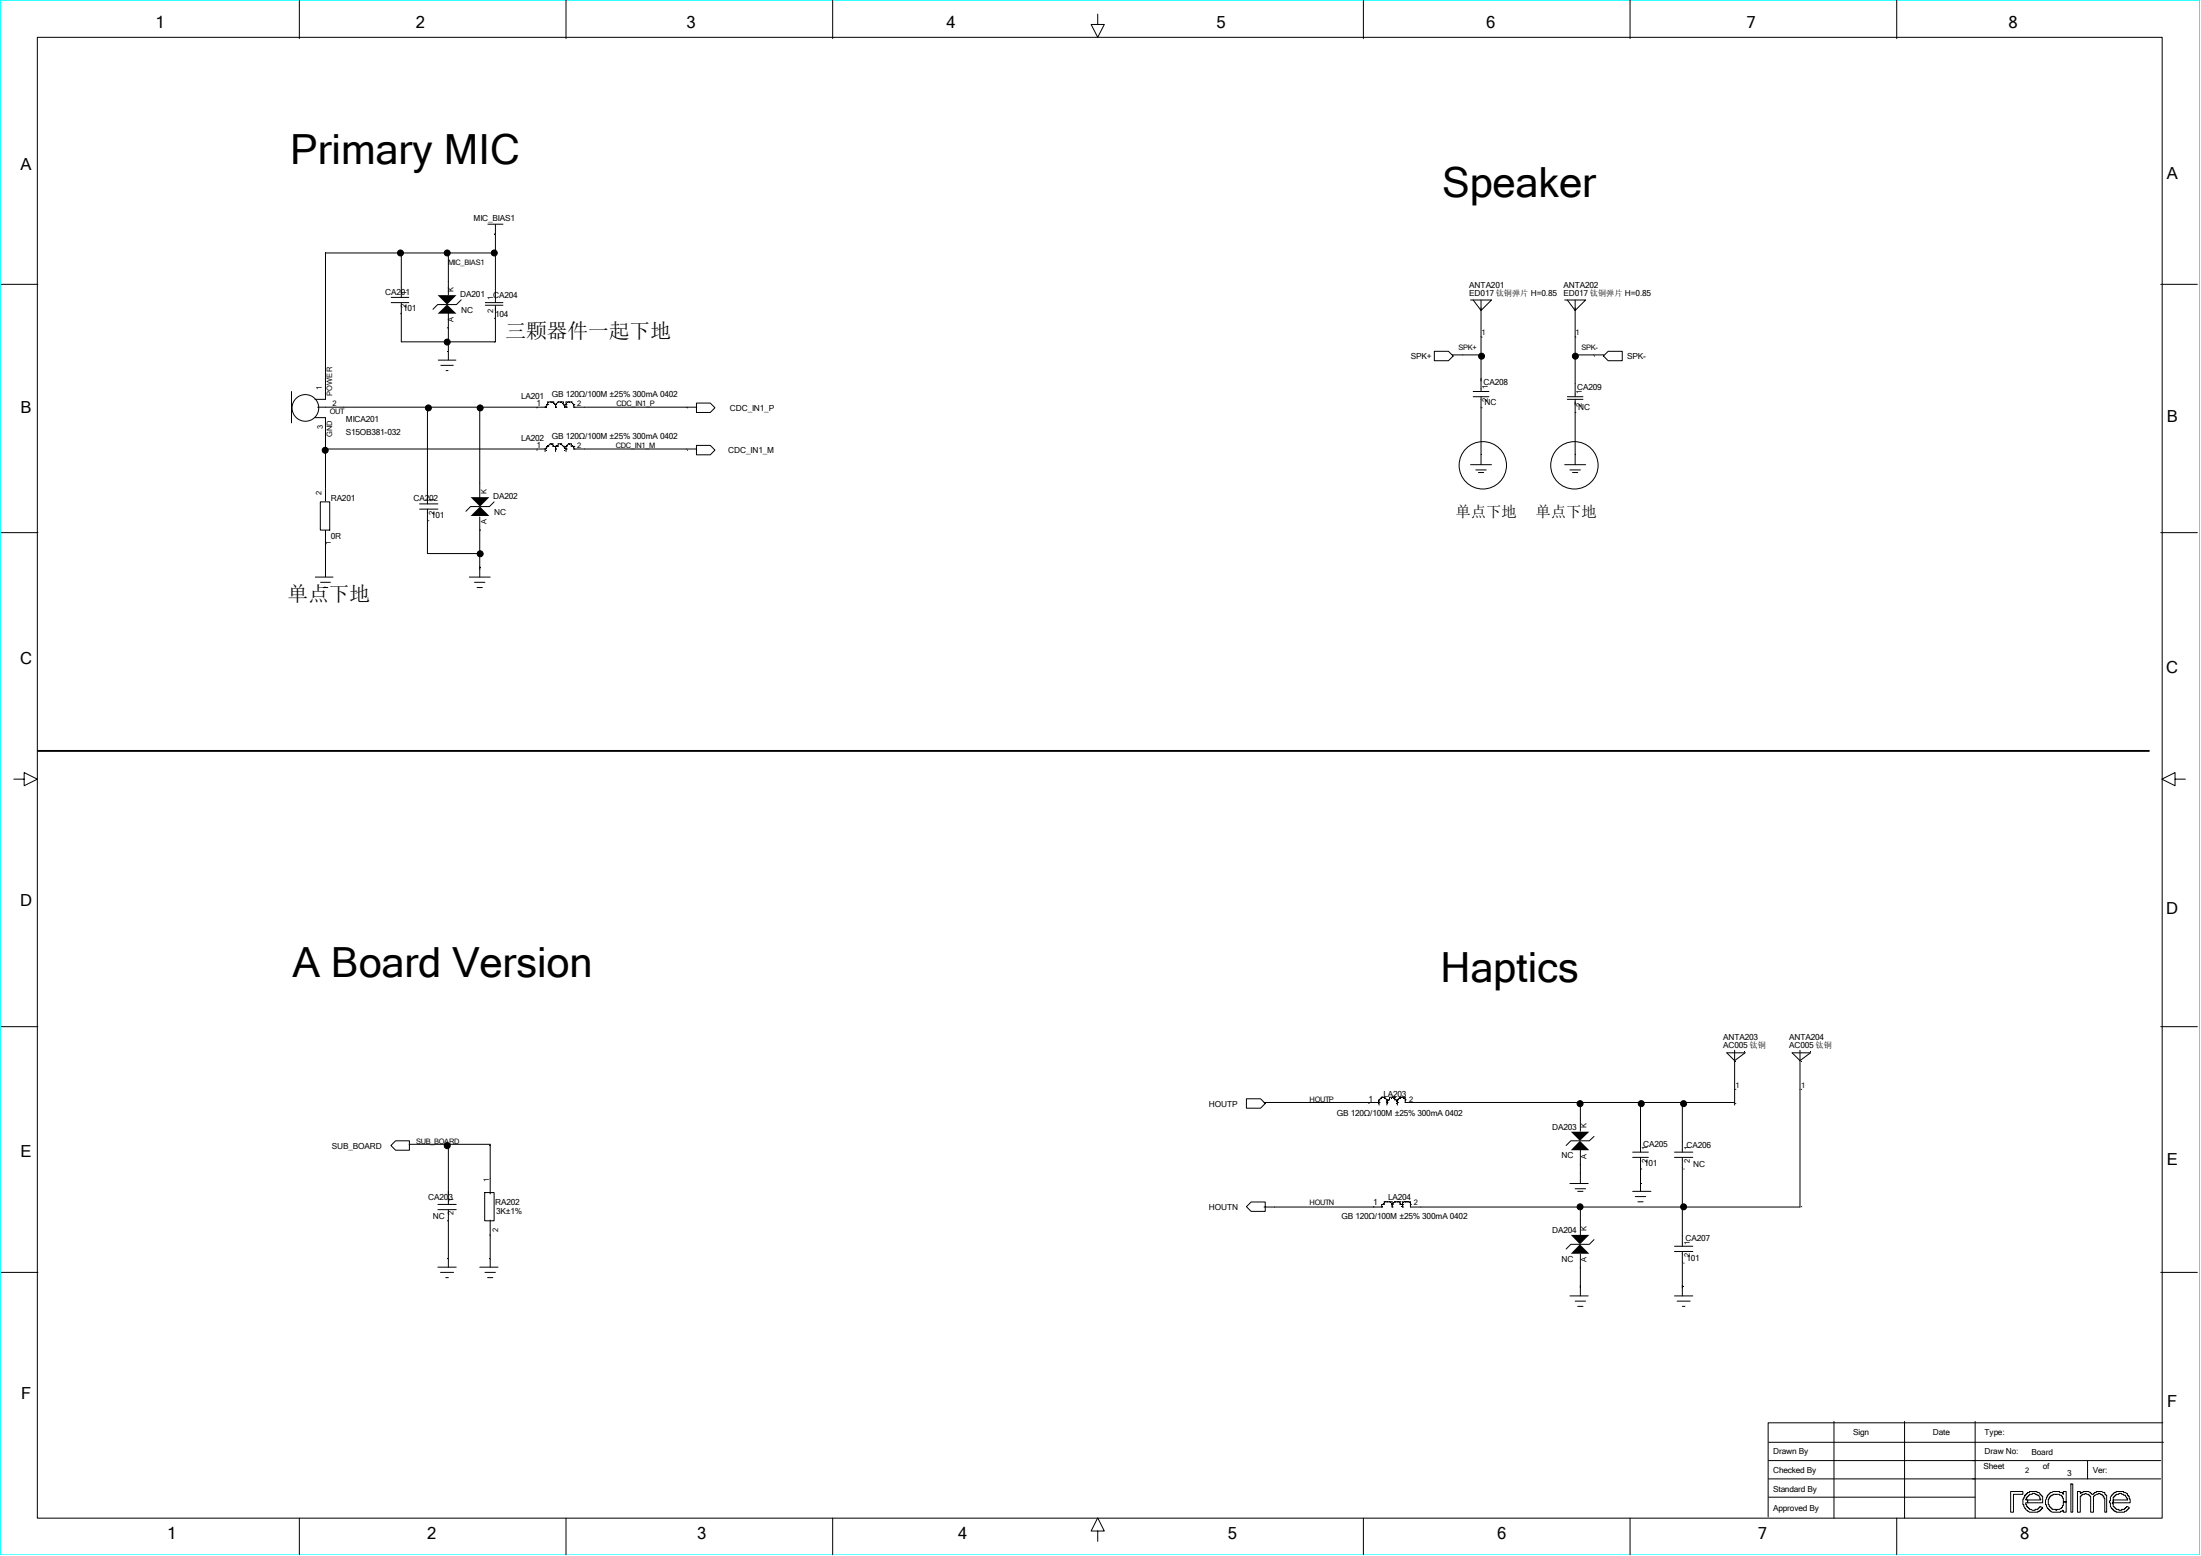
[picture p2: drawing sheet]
<svg xmlns="http://www.w3.org/2000/svg" width="297mm" height="210mm" viewBox="0 0 297 210" stroke-linecap="round" stroke-linejoin="round" font-family="sans-serif">
<path d="M.1 0h296.7v209.8h-296.7z" fill="none" stroke="#0ff" stroke-width=".13"/>
<path d="M5.1 101.3h284.9" fill="none" stroke="#000" stroke-width=".25"/>
<g fill="none" stroke="#000" stroke-width=".13">
<path d="M40.4 0v5.2M76.4 0v5.2M112.4 0v5.2M184 0v5.2M220 0v5.2M255.9 0v5.2M5 5h286.8v199.9h-286.8zM148.1 1.9v1.4h.9l-.9 1.7-.9-1.7h.9M.2 38.4h4.9M54.2 34.1v6M60.5 34.1v5.7M65.8 30.3h2.1"/>
<path d="M66.9 30.3v10.5M66.9 34.1h-23v19.8h-1.4M291.6 38.4h4.9M39.3 52.8v4.3M42.5 56.4h1.4v11.3M42.9 55h30.7M52.7 40.8h2.5M52.7 40.1h2.5M54.2 40.8v5.3h12.7v-4.9M57.7 55v13M59.1 48.6h2.5M59.4 49.3h1.8"/>
<path d="M60.1 50h.4M60.5 42.3v6.3M62.2 40.5l-.6 .6h-2.5l-.7 .6M64.7 55v12.3M65.4 41.2h2.5M65.4 40.8h2.5M73.6 55h.1M73.9 54.6h.1M73.9 54.6l-.3 .4M74.3 59.9h.1M74.3 54.2h.1M74.3 59.9h.3v.3h.7v-.3h.4"/>
<path d="M74.3 59.9l-.7 .7M74.6 54.2h.1M74.6 54.2l.4 .4M74.6 54.2h-.7v.4M75 55h.1M75 54.6h.1M75 54.6v.4M75.3 54.2h.1M75.3 54.2h.7v.4M75.3 54.2l-.3 .4M75.7 59.9h.1M75.7 54.2h.1"/>
<path d="M75.7 59.9l.7 .7M76 54.6h.1M76 54.6l.4 .4M76.4 55h.1M76.4 54.6h.1M76.7 59.9h.1M76.7 54.2h.1M76.7 59.9h.4v.3h.3M76.7 59.9l-.3 .3M77.1 54.2h.1M77.1 54.2h-.7v.8M77.1 54.2l.3 .4"/>
<path d="M77.4 55h.1M77.4 54.6h.1M77.4 54.6v.4M77.4 55h16.6M94 54.4h1.8l.7 .6-.7 .7h-1.8zM193.5 47.4h2l.6 .6-.6 .7h-2zM196 47.9h3.8M198.4 40.5h2.9l-1.5 1.4-1-1.4M198.8 53.5h2.1M198.8 52.8h2.1M199.8 40.5v12.3M199.8 53.5v9.2"/>
<path d="M211.1 40.5h2.9l-1.5 1.4-1-1.4M211.5 53.9h2.1M211.5 53.5h2.1M212.5 40.5v13M212.5 53.9v8.8M212.5 47.9h3.9M217 47.4h1.9v1.3h-1.9l-.6-.7zM.2 71.9h4.9M42.5 77.9h2.5M43.2 78.6h1.4M43.2 67.7h1.3v3.8h-1.3zM43.6 79.3h.7"/>
<path d="M43.9 71.5v6.4M43.9 60.6h29.7M56.6 68.7h2.5M56.6 68h2.5M57.7 68.7v6h7M63.3 77.9h2.8M64 78.6h1.4M64.4 79.3h.7M64.7 69.8v8.1M66.7 67.7l-.7 .7h-2.5l-.6 .6M73.6 60.6h.1M73.6 60.6v.4"/>
<path d="M73.9 60.2h.1M75 60.6h.1M75 60.2h.1M75 60.2v.8M76 60.2h.1M76.4 60.6h.1M76.4 60.2h.1M76.4 60.2v.8M77.4 60.6h.1M77.4 60.2h.1M77.4 60.6h16.6M77.4 60.2v.4"/>
<path d="M94 60.1h1.8l.7 .6-.7 .7h-1.8zM198.4 62.7h2.9M199.1 63.4h1.5M199.5 63.8h.7M211.1 62.7h2.9M211.8 63.4h1.5M212.2 63.8h.7M291.6 71.9h4.9M1.9 105.2h1.4v-.9l1.7 .9-1.7 .8v-.8M293.5 105.2v-.9l-1.8 .9 1.8 .8v-.8h1.4M.2 138.6h4.9M291.6 138.6h4.9"/>
<path d="M53.4 154h1.8v1.2h-1.8l-.7-.6zM55.2 154.4h10.9v6.7M60.5 154.4v8.2M168.2 148.3h1.9l.6 .6-.6 .7h-1.9zM170.6 148.8h15.5M186.1 148.4h.1M186.1 148.8h.1M186.1 148.4v.7M186.4 148.1h.1M186.4 148.1h.4M186.4 148.1l-.3 .3M186.8 148.1h.1"/>
<path d="M186.8 148.1l.3 .3M187.1 148.8h.1M187.1 148.4h.1M187.1 148.4v.7M187.9 148.1h.1M188.2 148.1h.1M188.2 148.1h-.7v.3h-.4M188.2 148.1v.3h.4M188.6 148.8h.1M188.6 148.4h.1M188.6 148.4v.7M188.9 148.1h.1"/>
<path d="M188.9 148.1h.7v.7M188.9 148.1l-.3 .3M189.3 148.1h.1M189.6 148.8h.1M189.6 148.4h.1M189.6 148.8h44.5M211.8 159.7h2.5M213.3 148.8v3.9M213.3 155.1v4.6M215.1 153.4l-.6 .6h-2.5l-.7 .6M220.3 156.2h2.1M220.3 155.5h2.1"/>
<path d="M221.4 148.8v6.7M221.4 156.2v4.6M226 156.2h2.4M226 155.5h2.4M227 148.8v6.7M227 156.2v12M233 142.1h2.5l-1.4 1zM234.1 141.7v7.4M241.8 142.1h2.5l-1.4 1zM242.9 141.7v21.2h-52.6v-.7h-1v.7M.2 171.7h4.9M59.1 171h2.5"/>
<path d="M59.1 163.3h2.5M59.1 162.6h2.5M59.4 171.7h1.8M60.1 172.4h.4M60.5 163.3v7.7M64.7 171h2.5M65.4 161h1.3v3.8h-1.3zM65.4 171.7h1.5M65.8 172.4h.7M66.1 164.7v6.3M168.8 162.2h1.9v1.3h-1.9l-.6-.6zM170.6 162.9h15.8"/>
<path d="M186.4 162.9h.1M186.8 162.2h.1M186.8 162.2v.4h-.4v.3M186.8 162.2h1.1v.7M187.1 162.2h.1M187.5 162.2h.1M187.9 162.6h.1M187.9 162.9h.1M188.2 162.2h.1M188.2 162.2h.7M188.2 162.2l-.3 .4M188.6 162.2h.1"/>
<path d="M188.9 162.2h.1M188.9 162.2v.4h.4M189.3 162.6h.1M189.3 162.9h.1M189.6 162.2h.1M190 162.2h.1M190.3 162.6h.1M211.8 174.9h2.5M212.5 160.4h1.5M212.5 175.6h1.5M212.9 160.8h.7M212.9 176.3h.7"/>
<path d="M213.3 162.9v3.9M213.3 169.3v5.6M215.1 167.3l-.6 .6h-2.5l-.7 .7M220.3 160.8h2.5M220.7 161.5h1.4M221 162.2h.7M226 174.9h2.4M226 168.9h2.4M226 168.2h2.4M226.3 175.6h1.8M227 176.3h.4M227 168.9v6"/>
<path d="M291.6 171.7h4.9M238.7 194.7h53.2M238.7 199.6h52.9M238.7 197.1h52.9M247.5 191.8v13.1M257 191.8v13.1M266.5 191.8v13.1M281.7 197.1v2.5M291.8 192h-53.2v12.7M40.4 204.9v4.9M76.4 204.9v4.9M112.4 204.9v4.9"/>
<path d="M148.1 206.6h.9l-.9-1.7-.9 1.7h.9v1.4M184 204.9v4.9M220 204.9v4.9M238.7 202.1h27.8M255.9 204.9v4.9M271.3 201.3h1.7v.4h-1.3v2.4h-.4zM273.2 201.8h.1v-.1l.3-.2v-.1h.3v-.1h1v.1h.2l.2 .3h.1v.1l.2 .1v.9h-2v-.4h1.8v-.1h-.1l-.2-.5h-.2v-.1h-.3v-.2h-.4v.2h-.3v.1h-.2v.1l-.2 .2v.2h-.2v.1h.3v.4h-.3v.3h.2v.2l.2 .2v.1h.2v.1h.2l.1 .1 .8-.1 .1-.2h.2v-.2l.3 .2v.1l-.2 .1-.1 .3h-.3v.1h-1.1l-.3-.1v-.2h-.1l-.2-.2h-.1l-.1-.5h-.1v-.8h.1zM276.4 201.7h.1l.1-.3h.3l.1-.1h.9v.1h.4l.1 .3v-.4h.4v1.4h-.4v-.5h-.1v-.3h-.1v-.1h-.3v-.1h-.9v.1h-.2v.1l-.3 .2v.2h-.1v.8h.1v.2h.1v.2h.2l.1 .2h.5v.1h.1v-.1h.4l.3-.1v-.1h.1v-.3h.1v-.5h.4v1.4h-.4v-.3h-.1v.2h-.3v.1h-1.1l-.3-.1-.1-.3h-.1v-.1h-.1l-.2-.3v-.2h-.1v-.7zM279.4 200.3h.3v3.8h-.3zM280.3 201.3h.4v.2h.1v-.1h.3v-.1h.8l.2 .1 .1 .3h.3l.1-.3h.3v-.1h.7l.2 .1h.2v.3l.3 .1v2.3h-.3v-1.9h-.1v-.3h-.1l-.2-.2h-.2v-.2h-.3v.2h-.2l-.3 .1v.1h-.1v2.2h-.4v-2.2h-.1l-.1-.2h-.3l-.1-.2h-.2v.2h-.3l-.2 .2h-.1v2.2h-.4zM284.9 201.8h.1v-.1l.3-.2v-.1h.2v-.1h1.1v.1l.5 .1v.3l.2 .1v.4h.1v.5h-2.2v-.4h1.9v-.2h-.2l-.1-.4-.5-.1v-.2h-.4v.2h-.4v.1h-.1v.1l-.2 .2v.7h-.2v.1h.2v.4l.2 .2v.1h.1v.1h.4v.1l.8-.1 .1-.2h.1v-.2l.4 .2v.1l-.2 .1-.2 .3h-.2v.1h-1.2v-.1h-.2v-.2h-.1l-.2-.2h-.1l-.1-.3v-.5h-.2z"/>
<circle cx="54" cy="34.1" r=".4"/>
<circle cx="60.3" cy="34.1" r=".4"/>
<circle cx="66.7" cy="34.1" r=".4"/>
<circle cx="41.2" cy="55.1" r="1.8"/>
<circle cx="57.8" cy="55.1" r=".4"/>
<circle cx="60.3" cy="46.2" r=".4"/>
<circle cx="64.8" cy="55.1" r=".4"/>
<circle cx="199.9" cy="48.1" r=".4"/>
<circle cx="212.6" cy="48.1" r=".4"/>
<circle cx="43.9" cy="60.8" r=".4"/>
<circle cx="64.8" cy="74.7" r=".4"/>
<circle cx="200.1" cy="62.8" r="3.2"/>
<circle cx="212.4" cy="62.8" r="3.2"/>
<circle cx="60.3" cy="154.6" r=".4"/>
<circle cx="213.2" cy="148.9" r=".4"/>
<circle cx="221.5" cy="148.9" r=".4"/>
<circle cx="227.2" cy="148.9" r=".4"/>
<circle cx="213.2" cy="162.9" r=".4"/>
<circle cx="227.2" cy="162.9" r=".4"/>
</g>
<g fill="#000">
<path d="M59.1 39.8h2.5l-1.3 1.3zM59.1 42.3l1.2-1.2 1.3 1.2zM63.5 67.1h2.5l-1.2 1.3zM63.5 69.6l1.3-1.2 1.2 1.2zM212 152.7h2.5l-1.3 1.3zM213.2 154l1.3 1.2h-2.5zM212 166.7h2.5l-1.3 1.2zM213.2 167.9l1.3 1.3h-2.5z"/>
<circle cx="54" cy="34.1" r=".41"/>
<circle cx="60.3" cy="34.1" r=".41"/>
<circle cx="66.7" cy="34.1" r=".41"/>
<circle cx="57.8" cy="55.1" r=".41"/>
<circle cx="60.3" cy="46.2" r=".41"/>
<circle cx="64.8" cy="55.1" r=".41"/>
<circle cx="199.9" cy="48.1" r=".41"/>
<circle cx="212.6" cy="48.1" r=".41"/>
<circle cx="43.9" cy="60.8" r=".41"/>
<circle cx="64.8" cy="74.7" r=".41"/>
<circle cx="60.3" cy="154.6" r=".41"/>
<circle cx="213.2" cy="148.9" r=".41"/>
<circle cx="221.5" cy="148.9" r=".41"/>
<circle cx="227.2" cy="148.9" r=".41"/>
<circle cx="213.2" cy="162.9" r=".41"/>
<circle cx="227.2" cy="162.9" r=".41"/>
</g>
<g font-size="5.6">
<text x="39.2" y="22.1">Primary MIC</text>
<text x="194.6" y="26.5">Speaker</text>
<text x="39.5" y="131.9">A Board Version</text>
<text x="194.4" y="132.5">Haptics</text>
</g>
<g font-size="2.8">
<text x="68.2" y="45.6">三颗器件一起下地</text>
<text x="38.8" y="81.1">单点下地</text>
</g>
<g font-size="2.2">
<text x="21" y="3.8">1</text>
<text x="56.1" y="3.8">2</text>
<text x="92.6" y="3.8">3</text>
<text x="127.7" y="3.8">4</text>
<text x="164.2" y="3.8">5</text>
<text x="200.6" y="3.8">6</text>
<text x="235.7" y="3.8">7</text>
<text x="271" y="3.8">8</text>
<text x="2.8" y="23">A</text>
<text x="292.4" y="24.1">A</text>
<text x="2.8" y="55.8">B</text>
<text x="292.4" y="56.9">B</text>
<text x="2.7" y="89.7">C</text>
<text x="292.3" y="90.8">C</text>
<text x="2.7" y="122.3">D</text>
<text x="292.3" y="123.4">D</text>
<text x="2.8" y="156.1">E</text>
<text x="292.4" y="157.3">E</text>
<text x="2.8" y="188.8">F</text>
<text x="292.4" y="189.9">F</text>
<text x="22.6" y="207.8">1</text>
<text x="57.7" y="207.8">2</text>
<text x="94.1" y="207.8">3</text>
<text x="129.3" y="207.8">4</text>
<text x="165.7" y="207.8">5</text>
<text x="202" y="207.8">6</text>
<text x="237.2" y="207.8">7</text>
<text x="272.6" y="207.8">8</text>
</g>
<g font-size="2.1">
<text x="196.4" y="69.8">单点下地</text>
<text x="207.2" y="69.8">单点下地</text>
</g>
<g font-size="1.1">
<text x="63.9" y="29.8">MIC_BIAS1</text>
<text x="52" y="39.8">CA201</text>
<text x="62.1" y="40.1">DA201</text>
<text x="66.6" y="40.2">CA204</text>
<text x="198.3" y="38.8">ANTA201</text>
<text x="198.3" y="40">ED017 钛铜弹片 H=0.85</text>
<text x="211" y="40">ED017 钛铜弹片 H=0.85</text>
<text x="211" y="38.8">ANTA202</text>
<text x="54.4" y="42">101</text>
<text x="62.2" y="42.3">NC</text>
<text x="66.8" y="42.8">104</text>
<text x="70.3" y="53.8">LA201</text>
<text x="74.5" y="53.5">GB 120Ω/100M ±25% 300mA 0402</text>
<text x="190.4" y="48.5">SPK+</text>
<text x="200.2" y="52">CA208</text>
<text x="212.8" y="52.6">CA209</text>
<text x="219.6" y="48.5">SPK-</text>
<text x="46.7" y="57">MICA201</text>
<text x="46.7" y="58.7">S15OB381-032</text>
<text x="70.3" y="59.5">LA202</text>
<text x="72.4" y="54.8">1</text>
<text x="74.5" y="59.3">GB 120Ω/100M ±25% 300mA 0402</text>
<text x="98.5" y="55.4">CDC_IN1_P</text>
<text x="200.3" y="54.7">NC</text>
<text x="213" y="55.3">NC</text>
<text x="72.4" y="60.5">1</text>
<text x="98.3" y="61.2">CDC_IN1_M</text>
<text x="44.6" y="67.6">RA201</text>
<text x="55.8" y="67.7">CA202</text>
<text x="58.2" y="69.9">101</text>
<text x="66.6" y="67.4">DA202</text>
<text x="66.7" y="69.5">NC</text>
<text x="44.6" y="72.7">0R</text>
<text x="232.5" y="140.3">ANTA203</text>
<text x="232.5" y="141.5">AC005 钛铜</text>
<text x="241.4" y="141.5">AC005 钛铜</text>
<text x="241.4" y="140.3">ANTA204</text>
<text x="163.1" y="149.3">HOUTP</text>
<text x="184.7" y="148.7">1</text>
<text x="186.7" y="148.1">LA203</text>
<text x="44.8" y="155">SUB_BOARD</text>
<text x="180.4" y="150.6">GB 120Ω/100M ±25% 300mA 0402</text>
<text x="209.4" y="152.5">DA203</text>
<text x="221.7" y="154.8">CA205</text>
<text x="227.6" y="154.9">CA206</text>
<text x="210.7" y="156.3">NC</text>
<text x="221.8" y="157.4">101</text>
<text x="228.5" y="157.6">NC</text>
<text x="57.8" y="162">CA203</text>
<text x="58.4" y="164.5">NC</text>
<text x="66.8" y="162.6">RA202</text>
<text x="66.9" y="163.9">3K±1%</text>
<text x="163.1" y="163.3">HOUTN</text>
<text x="181" y="164.5">GB 120Ω/100M ±25% 300mA 0402</text>
<text x="185.3" y="162.6">1</text>
<text x="187.3" y="162">LA204</text>
<text x="209.4" y="166.5">DA204</text>
<text x="227.4" y="167.5">CA207</text>
<text x="210.7" y="170.3">NC</text>
<text x="227.6" y="170.1">101</text>
<text x="239.3" y="196.3">Drawn By</text>
<text x="250" y="193.7">Sign</text>
<text x="260.8" y="193.7">Date</text>
<text x="267.8" y="193.7">Type:</text>
<text x="267.8" y="196.3">Draw No:</text>
<text x="274.1" y="196.4">Board</text>
<text x="239.3" y="198.8">Checked By</text>
<text x="239.3" y="201.3">Standard By</text>
<text x="239.3" y="203.9">Approved By</text>
<text x="267.7" y="198.3">Sheet</text>
<text x="275.7" y="198.3">of</text>
<text x="279" y="199.2">3</text>
<text x="282.4" y="198.8">Ver:</text>
</g>
<g font-size="1">
<text x="60.5" y="35.8">MIC_BIAS1</text>
<text x="54.9" y="41.6" transform="rotate(-90 54.9 41.6)">2</text>
<text x="54.9" y="39.9" transform="rotate(-90 54.9 39.9)">1</text>
<text x="61.2" y="39.3" transform="rotate(-90 61.2 39.3)">K</text>
<text x="66.6" y="40.5" transform="rotate(-90 66.6 40.5)">1</text>
<text x="61.2" y="43.5" transform="rotate(-90 61.2 43.5)">A</text>
<text x="66.6" y="42.2" transform="rotate(-90 66.6 42.2)">2</text>
<text x="196.8" y="47.2">SPK+</text>
<text x="199.9" y="45.3">1</text>
<text x="212.6" y="45.3">1</text>
<text x="213.4" y="47.2">SPK-</text>
<text x="43.4" y="52.6" transform="rotate(-90 43.4 52.6)">1</text>
<text x="44.8" y="53.4" transform="rotate(-90 44.8 53.4)">POWER</text>
<text x="200.8" y="52.5" transform="rotate(-90 200.8 52.5)">1</text>
<text x="213.4" y="53.1" transform="rotate(-90 213.4 53.1)">1</text>
<text x="43.6" y="57.8" transform="rotate(-90 43.6 57.8)">3</text>
<text x="44.5" y="55.9">OUT</text>
<text x="44.8" y="58.9" transform="rotate(-90 44.8 58.9)">GND</text>
<text x="44.9" y="54.8">2</text>
<text x="77.9" y="54.8">2</text>
<text x="83.2" y="54.8">CDC_IN1_P</text>
<text x="200.8" y="54.2" transform="rotate(-90 200.8 54.2)">2</text>
<text x="213.4" y="54.9" transform="rotate(-90 213.4 54.9)">2</text>
<text x="77.9" y="60.5">2</text>
<text x="83.1" y="60.5">CDC_IN1_M</text>
<text x="43.4" y="66.8" transform="rotate(-90 43.4 66.8)">2</text>
<text x="58.6" y="69.5" transform="rotate(-90 58.6 69.5)">2</text>
<text x="58.6" y="67.8" transform="rotate(-90 58.6 67.8)">1</text>
<text x="65.6" y="70.8" transform="rotate(-90 65.6 70.8)">A</text>
<text x="65.6" y="66.6" transform="rotate(-90 65.6 66.6)">K</text>
<text x="44.6" y="73.5" transform="rotate(-90 44.6 73.5)">1</text>
<text x="176.7" y="148.7">HOUTP</text>
<text x="190.1" y="148.7">2</text>
<text x="234.2" y="146.8">1</text>
<text x="243.1" y="146.8">1</text>
<text x="56.1" y="154.4">SUB_BOARD</text>
<text x="214.1" y="152.3" transform="rotate(-90 214.1 152.3)">K</text>
<text x="222.3" y="155.3" transform="rotate(-90 222.3 155.3)">1</text>
<text x="228" y="155.3" transform="rotate(-90 228 155.3)">1</text>
<text x="66" y="159.5" transform="rotate(-90 66 159.5)">1</text>
<text x="214.1" y="156.4" transform="rotate(-90 214.1 156.4)">A</text>
<text x="222.3" y="157" transform="rotate(-90 222.3 157)">2</text>
<text x="228" y="157" transform="rotate(-90 228 157)">2</text>
<text x="61.2" y="164" transform="rotate(-90 61.2 164)">2</text>
<text x="61.2" y="162.3" transform="rotate(-90 61.2 162.3)">1</text>
<text x="67.2" y="166.2" transform="rotate(-90 67.2 166.2)">2</text>
<text x="176.7" y="162.6">HOUTN</text>
<text x="190.8" y="162.6">2</text>
<text x="214.1" y="166.2" transform="rotate(-90 214.1 166.2)">K</text>
<text x="228" y="168" transform="rotate(-90 228 168)">1</text>
<text x="214.1" y="170.3" transform="rotate(-90 214.1 170.3)">A</text>
<text x="228" y="169.7" transform="rotate(-90 228 169.7)">2</text>
<text x="273.3" y="198.8">2</text>
</g>
</svg>
